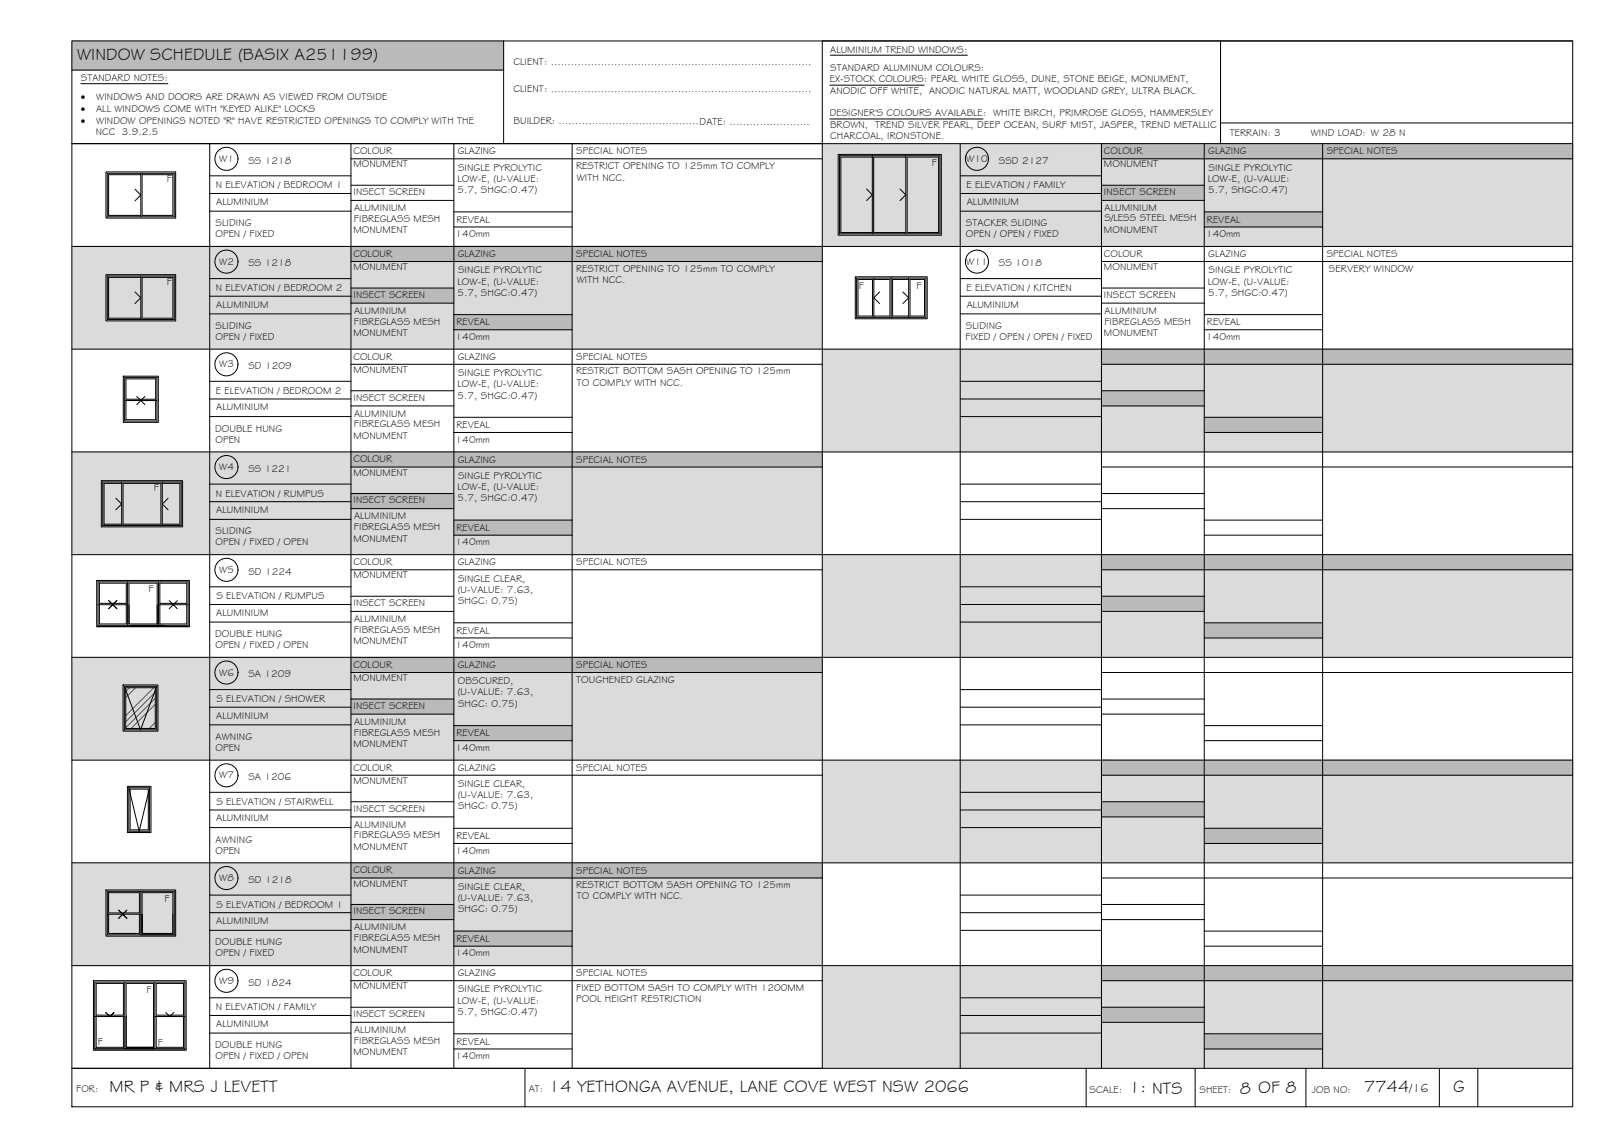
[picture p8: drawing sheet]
<svg xmlns="http://www.w3.org/2000/svg" width="420mm" height="297mm" viewBox="0 0 420 297" stroke-linecap="round" stroke-linejoin="round" font-family="sans-serif">
<!-- layer: WINDOW SCHEDULE HATCH -->
<g fill="#dbdbdb" stroke="#dbdbdb" stroke-width=".26">
<path d="M213.7 37.3l195 26.7v-26.7zM213.7 37.3l195 26.7h-195z"/>
<path d="M18.7 64l195 26.7v-26.7zM18.7 64l195 26.7h-195z"/>
<path d="M213.7 90.7l195 26.7v-26.7zM213.7 90.7l195 26.7h-195z"/>
<path d="M18.7 117.4l195 26.7v-26.7zM18.7 117.4l195 26.7h-195z"/>
<path d="M213.7 144.1l195 26.7v-26.7zM213.7 144.1l195 26.7h-195z"/>
<path d="M18.7 170.8l195 26.7v-26.7zM18.7 170.8l195 26.7h-195z"/>
<path d="M213.7 197.5l195 26.7v-26.7zM213.7 197.5l195 26.7h-195z"/>
<path d="M18.7 224.2l195 26.7v-26.7zM18.7 224.2l195 26.7h-195z"/>
<path d="M213.7 250.9l195 26.7v-26.7zM213.7 250.9l195 26.7h-195z"/>
</g>
<g fill="#bababa" stroke="#bababa" stroke-width=".26">
<path d="M18.7 10.6l112.2 7.6v-7.6zM18.7 10.6l112.2 7.6h-112.2z"/>
<path d="M286.2 37.3l122.5 4v-4zM286.2 37.3l122.5 4h-122.5z"/>
<path d="M286.2 48.1l26.7 4v-4zM286.2 48.1l26.7 4h-26.7z"/>
<path d="M312.9 55.1l30.8 3.9v-3.9zM312.9 55.1l30.8 3.9h-30.8z"/>
<path d="M91.2 64l122.5 4v-4zM91.2 64l122.5 4h-122.5z"/>
<path d="M91.2 74.9l26.7 3.9v-3.9zM91.2 74.9l26.7 3.9h-26.7z"/>
<path d="M117.9 81.8l30.8 3.9v-3.9zM117.9 81.8l30.8 3.9h-30.8z"/>
<path d="M286.2 90.7l122.5 4v-4zM286.2 90.7l122.5 4h-122.5z"/>
<path d="M286.2 101.6l26.7 3.9v-3.9zM286.2 101.6l26.7 3.9h-26.7z"/>
<path d="M312.9 108.5l30.8 3.9v-3.9zM312.9 108.5l30.8 3.9h-30.8z"/>
<path d="M91.2 117.4l122.5 4v-4zM91.2 117.4l122.5 4h-122.5z"/>
<path d="M91.2 128.3l26.7 3.9v-3.9zM91.2 128.3l26.7 3.9h-26.7z"/>
<path d="M117.9 135.2l30.8 3.9v-3.9zM117.9 135.2l30.8 3.9h-30.8z"/>
<path d="M286.2 144.1l122.5 4v-4zM286.2 144.1l122.5 4h-122.5z"/>
<path d="M286.2 155l26.7 3.9v-3.9zM286.2 155l26.7 3.9h-26.7z"/>
<path d="M312.9 161.9l30.8 3.9v-3.9zM312.9 161.9l30.8 3.9h-30.8z"/>
<path d="M91.2 170.8l122.5 4v-4zM91.2 170.8l122.5 4h-122.5z"/>
<path d="M91.2 181.6l26.7 4v-4zM91.2 181.6l26.7 4h-26.7z"/>
<path d="M117.9 188.6l30.8 3.9v-3.9zM117.9 188.6l30.8 3.9h-30.8z"/>
<path d="M286.2 197.5l122.5 4v-4zM286.2 197.5l122.5 4h-122.5z"/>
<path d="M286.2 208.4l26.7 3.9v-3.9zM286.2 208.4l26.7 3.9h-26.7z"/>
<path d="M312.9 215.3l30.8 3.9v-3.9zM312.9 215.3l30.8 3.9h-30.8z"/>
<path d="M91.2 224.2l122.5 4v-4zM91.2 224.2l122.5 4h-122.5z"/>
<path d="M91.2 235l26.7 4v-4zM91.2 235l26.7 4h-26.7z"/>
<path d="M117.9 242l30.8 3.9v-3.9zM117.9 242l30.8 3.9h-30.8z"/>
<path d="M286.2 250.9l122.5 4v-4zM286.2 250.9l122.5 4h-122.5z"/>
<path d="M286.2 261.8l26.7 3.9v-3.9zM286.2 261.8l26.7 3.9h-26.7z"/>
<path d="M312.9 268.7l30.8 3.9v-3.9zM312.9 268.7l30.8 3.9h-30.8z"/>
</g>
<!-- layer: BORDER -->
<g fill="none" stroke="#000" stroke-width=".26">
<path d="M18.7 10.6h390v277h-390zM18.7 18.2h112.2M130.9 10.6v26.7M317.1 10.6v26.7M408.7 10.6h-195v267M18.7 37.3h390M54.5 37.3v240.3M91.2 37.3v240.3M117.9 37.3v240.3M148.7 37.3v240.3M249.5 37.3v240.3M286.2 37.3v240.3"/>
<path d="M312.9 37.3v240.3M317.1 32h91.6M343.7 37.3v240.3M54.5 45.7h36.7M54.5 50.3h36.7M54.5 54.9h36.7M91.2 41.3h122.5M91.2 48.1h26.7M91.2 52.1h26.7M117.9 55.1h30.8M117.9 59h30.8M249.5 45.7h36.7"/>
<path d="M249.5 50.3h36.7M249.5 54.9h36.7M286.2 41.3h122.5M286.2 48.1h26.7M286.2 52.1h26.7M312.9 55.1h30.8M312.9 59h30.8M18.7 64h390M54.5 72.4h36.7M54.5 77h36.7M91.2 68h122.5M91.2 74.9h26.7"/>
<path d="M91.2 78.8h26.7M249.5 72.4h36.7M249.5 77h36.7M286.2 68h122.5M286.2 74.9h26.7M286.2 78.8h26.7M18.7 90.7h390M54.5 81.6h36.7M54.5 99.1h36.7M91.2 94.7h122.5M117.9 81.8h30.8M117.9 85.7h30.8"/>
<path d="M249.5 81.6h36.7M249.5 99.1h36.7M286.2 94.7h122.5M312.9 81.8h30.8M312.9 85.7h30.8M18.7 117.4h390M54.5 103.7h36.7M54.5 108.3h36.7M91.2 101.6h26.7M91.2 105.5h26.7M117.9 108.5h30.8M117.9 112.4h30.8"/>
<path d="M249.5 103.7h36.7M249.5 108.3h36.7M286.2 101.6h26.7M286.2 105.5h26.7M312.9 108.5h30.8M312.9 112.4h30.8M54.5 125.8h36.7M54.5 130.4h36.7M54.5 135h36.7M91.2 121.4h122.5M91.2 128.3h26.7M91.2 132.2h26.7"/>
<path d="M117.9 135.2h30.8M117.9 139.1h30.8M249.5 125.8h36.7M249.5 130.4h36.7M249.5 135h36.7M286.2 121.4h122.5M286.2 128.3h26.7M286.2 132.2h26.7M312.9 135.2h30.8M312.9 139.1h30.8M18.7 144.1h390M54.5 152.5h36.7"/>
<path d="M54.5 157.1h36.7M91.2 148.1h122.5M91.2 155h26.7M91.2 158.9h26.7M249.5 152.5h36.7M249.5 157.1h36.7M286.2 148.1h122.5M286.2 155h26.7M286.2 158.9h26.7M18.7 170.8h390M54.5 161.7h36.7M54.5 179.2h36.7"/>
<path d="M91.2 174.8h122.5M117.9 161.9h30.8M117.9 165.8h30.8M249.5 161.7h36.7M249.5 179.2h36.7M286.2 174.8h122.5M312.9 161.9h30.8M312.9 165.8h30.8M18.7 197.5h390M54.5 183.8h36.7M54.5 188.4h36.7M91.2 181.7h26.7"/>
<path d="M91.2 185.6h26.7M117.9 188.6h30.8M117.9 192.5h30.8M249.5 183.8h36.7M249.5 188.4h36.7M286.2 181.7h26.7M286.2 185.6h26.7M312.9 188.6h30.8M312.9 192.5h30.8M54.5 205.9h36.7M54.5 210.5h36.7M54.5 215.1h36.7"/>
<path d="M91.2 201.5h122.5M91.2 208.4h26.7M91.2 212.3h26.7M117.9 215.3h30.8M117.9 219.2h30.8M249.5 205.9h36.7M249.5 210.5h36.7M249.5 215.1h36.7M286.2 201.5h122.5M286.2 208.4h26.7M286.2 212.3h26.7M312.9 215.3h30.8"/>
<path d="M312.9 219.2h30.8M18.7 224.2h390M54.5 232.6h36.7M54.5 237.2h36.7M91.2 228.2h122.5M91.2 235h26.7M91.2 239h26.7M249.5 232.6h36.7M249.5 237.2h36.7M286.2 228.2h122.5M286.2 235h26.7M286.2 239h26.7"/>
<path d="M18.7 250.9h390M54.5 241.8h36.7M54.5 259.3h36.7M91.2 254.9h122.5M117.9 242h30.8M117.9 245.9h30.8M249.5 241.8h36.7M249.5 259.3h36.7M286.2 254.9h122.5M312.9 242h30.8M312.9 245.9h30.8M18.7 277.6h390"/>
<path d="M54.5 263.9h36.7M54.5 268.5h36.7M91.2 261.8h26.7M91.2 265.7h26.7M117.9 268.7h30.8M117.9 272.6h30.8M136.4 277.6v10M249.5 263.9h36.7M249.5 268.5h36.7M282.2 277.6v10M286.2 261.8h26.7M286.2 265.7h26.7"/>
<path d="M310.5 277.6v10M312.9 268.7h30.8M312.9 272.6h30.8M339.3 277.6v10M374 277.6v10M384 277.6v10"/>
</g>
<!-- layer: TEXT -->
<path d="M215.7 14.3h35.7M21 21.8h22.6M215.6 30.9h39.8M215.6 22.1h24.5" fill="none" stroke="#000" stroke-width=".26"/>
<!-- layer: WINDOWS -->
<g fill="none" stroke="#000" stroke-width=".26">
<path d="M27.9 45h17.4v11.3h-17.4zM35.1 49.2l1.5 1.5-1.5 1.5M36.6 45.4h-8.4v10.6h8.4M36.6 45v11.3M36.9 45.4h8v10.6h-8zM218.2 40.5h26v20.3h-26zM225.2 49.1l1.5 1.5-1.5 1.5M226.7 40.8h-8.2v19.6h8.2M226.7 40.5v20.3M233.9 49.1l1.5 1.5-1.5 1.5M235.4 40.8h-8.4v19.6h8.4M235.4 40.5v20.3"/>
<path d="M235.7 40.8h8.2v19.6h-8.2zM27.9 71.7h17.4v11.3h-17.4zM35.1 75.9l1.5 1.5-1.5 1.5M36.6 72.1h-8.4v10.6h8.4M36.6 71.7v11.3M36.9 72.1h8v10.6h-8zM222.6 72.3h18v10.2h-18zM222.9 72.6h3.8v9.5h-3.8zM227.1 72.3v10.2M227.1 72.6h4.1v9.5h-4.1M228.5 75.9l-1.4 1.5 1.4 1.5M231.6 72.3v10.2"/>
<path d="M234.6 75.9l1.5 1.5-1.5 1.5M236.1 72.6h-4.2v9.5h4.2M236.1 72.3v10.2M236.5 72.6h3.7v9.5h-3.7zM32.4 98.1h8.4v11.3h-8.4zM32.7 98.5h7.7v5.3h-7.7zM32.4 104.1h8.4M32.7 104.1v5h7.7v-5M35.5 103l1.1 1.1 1-1.1M35.5 105.1l1.1-1 1 1M26.7 125.3h20.4v11.3h-20.4zM30.1 129.5l1.5 1.5-1.5 1.5"/>
<path d="M31.6 125.6h-4.6v10.6h4.6M31.6 125.3v11.3M32 125.6h9.8v10.6h-9.8zM42.2 125.6h4.5v10.6h-4.5M42.2 125.3v11.3M43.7 129.5l-1.5 1.5 1.5 1.5M25.5 151.2h23.4v11.3h-23.4zM25.5 157.2h7.7M25.8 151.5h7v5.3h-7zM25.8 157.2v5h7v-5M28.2 158.2l1.1-1.1 1.1 1.1M28.2 156.1l1.1 1 1.1-1-1.1 1z"/>
<path d="M33.2 151.2v11.3M33.5 151.5h7.3v10.7h-7.3zM41.2 151.2v11.3M41.2 157.2h7.7M41.5 151.5h7v5.3h-7zM41.5 157.2v5h7v-5M44 156.1l1 1.1 1.1-1.1M44 158.2l1-1 1.1 1M32.3 178.4l4.2 11.3 4.2-11.3M32.3 178.4h8.4M32.3 178.4v11.3h8.4v-11.3M32.7 178.7h7.7v10.6h-7.7z"/>
<path d="M33.5 204.7l2.7 11.3 2.7-11.3M33.5 204.7h5.4M33.5 204.7v11.3h5.4v-11.3M33.8 205.1h4.7v10.6h-4.7zM27.9 231.6h17.4v11.3h-17.4zM27.9 237.6h8.7M28.2 237.6v5h8v-5M28.2 232h8v5.3h-8zM30.8 236.5l1.1 1.1 1.1-1.1M30.8 238.6l1.1-1 1.1 1M36.6 231.6v11.3h8.7M36.9 237.6v5v-10.6h8v10.6h-8h8v-5"/>
<path d="M24.6 255.2h23.4v17.3h-23.4zM25 255.6h7.1v8.2h-7.1zM32.4 255.2v17.3M32.8 255.6h7.1v16.6h-7.1zM40.2 255.2v17.3M40.6 255.6h7.1v8.2h-7.1zM24.6 264.2h7.8M25 264.2v8h7.1v-8M27.5 263.1l1 1.1 1.1-1.1-1.1 1.1zM32.8 264.2v8h7.1v-8M40.2 264.2h7.8M40.6 264.2v8h7.1v-8"/>
<path d="M43.1 263.1l1 1.1 1.1-1.1"/>
<circle cx="58.8" cy="41.3" r="3"/>
<circle cx="253.8" cy="41.3" r="3"/>
<circle cx="58.8" cy="68" r="3"/>
<circle cx="253.8" cy="68" r="3"/>
<circle cx="58.8" cy="94.7" r="3"/>
<circle cx="58.8" cy="121.4" r="3"/>
<circle cx="58.8" cy="148.1" r="3"/>
<circle cx="58.8" cy="174.8" r="3"/>
<circle cx="58.8" cy="201.5" r="3"/>
<circle cx="58.8" cy="228.2" r="3"/>
<circle cx="58.8" cy="254.9" r="3"/>
</g>
<!-- layer: NEWWORK -->
<g fill="none" stroke="#000" stroke-width=".26">
<path d="M27.5 44.7h18.1v12h-18.1zM217.8 40.1h26.8v21h-26.8zM27.5 71.4h18.1v12h-18.1zM222.2 71.9h18.7v10.9h-18.7zM32 97.8h9.1v12h-9.1zM26.3 124.9h21.1v12h-21.1zM25.1 150.8h24.1v12h-24.1zM25.1 162.8h24.1M32 178h9v12h-9zM33.1 204.4h6.1v12h-6.1zM27.5 231.3h18.1v12h-18.1zM24.3 254.9h24.1v18h-24.1z"/>
<path d="M24.3 272.9h24.1"/>
</g>
<!-- layer: HATCH -->
<path d="M33.7 178.7l-1 1M35.2 178.7l-2.5 2.5M39.9 178.7l-7.2 7.3M40.3 179.9l-7.6 7.6M40.3 187.8l-1.5 1.5M40.3 181.5l-7.6 7.6M40.3 183.1l-6.2 6.2" fill="none" stroke="#545454" stroke-width=".26"/>
<g font-size="4.5">
<text x="20" y="15.6">WINDOW SCHEDULE (BASIX A251199)</text>
<text x="28.5" y="283.7">MR P &amp; MRS J LEVETT</text>
<text x="142.6" y="283.7">14 YETHONGA AVENUE, LANE COVE WEST NSW 2066</text>
<text x="293.4" y="284">1: NTS</text>
<text x="322.2" y="284.2">8 OF 8</text>
<text x="354.5" y="283.8">7744</text>
<text x="377.6" y="283.8">G</text>
</g>
<text font-size="3.2" x="366.3" y="283.8">/16</text>
<g font-size="2.6">
<text x="133.4" y="16.9">CLIENT: ..............................................................................</text>
<text x="215.7" y="13.6">ALUMINIUM TREND WINDOWS:</text>
<text x="21" y="21.1">STANDARD NOTES:</text>
<text x="215.6" y="21.4">EX-STOCK COLOURS: PEARL WHITE GLOSS, DUNE, STONE BEIGE, MONUMENT,</text>
<text x="215.7" y="18.5">STANDARD ALUMINUM COLOURS:</text>
<text x="21" y="26.1">·</text>
<text x="21" y="29.1">·</text>
<text x="25" y="29.1">ALL WINDOWS COME WITH &quot;KEYED ALIKE&quot; LOCKS</text>
<text x="25" y="26.1">WINDOWS AND DOORS ARE DRAWN AS VIEWED FROM OUTSIDE</text>
<text x="133.4" y="24">CLIENT: ..............................................................................</text>
<text x="215.7" y="24.4">ANODIC OFF WHITE, ANODIC NATURAL MATT, WOODLAND GREY, ULTRA BLACK.</text>
<text x="21" y="32.1">·</text>
<text x="24.9" y="35.1">NCC 3.9.2.5</text>
<text x="25" y="32.1">WINDOW OPENINGS NOTED &quot;R&quot; HAVE RESTRICTED OPENINGS TO COMPLY WITH THE</text>
<text x="133.4" y="32.3">BUILDER: ..........................................DATE: ........................</text>
<text x="215.6" y="30.2">DESIGNER'S COLOURS AVAILABLE: WHITE BIRCH, PRIMROSE GLOSS, HAMMERSLEY</text>
<text x="215.7" y="33.2">BROWN, TREND SILVER PEARL, DEEP OCEAN, SURF MIST, JASPER, TREND METALLIC</text>
<text x="319.6" y="35.4">TERRAIN: 3</text>
<text x="340.6" y="35.4">WIND LOAD: W 28 N</text>
<text x="91.8" y="40.1">COLOUR</text>
<text x="119" y="40.1">GLAZING</text>
<text x="149.7" y="40.1">SPECIAL NOTES</text>
<text x="215.7" y="36.1">CHARCOAL, IRONSTONE.</text>
<text x="286.8" y="40.1">COLOUR</text>
<text x="314" y="40.1">GLAZING</text>
<text x="344.7" y="40.1">SPECIAL NOTES</text>
<text x="43.3" y="47.4">F</text>
<text x="57" y="42.1">W1</text>
<text x="64.5" y="42.6">SS 1218</text>
<text x="91.8" y="43.5">MONUMENT</text>
<text x="118.9" y="47.2">LOW-E, (U-VALUE:</text>
<text x="119" y="44.3">SINGLE PYROLYTIC</text>
<text x="149.7" y="44">RESTRICT OPENING TO 125mm TO COMPLY</text>
<text x="149.8" y="47">WITH NCC.</text>
<text x="242.1" y="43">F</text>
<text x="251.1" y="42.1">W10</text>
<text x="259.5" y="42.6">SSD 2127</text>
<text x="286.9" y="43.5">MONUMENT</text>
<text x="313.9" y="47.2">LOW-E, (U-VALUE:</text>
<text x="314" y="44.3">SINGLE PYROLYTIC</text>
<text x="56.1" y="49">N ELEVATION / BEDROOM 1</text>
<text x="56.2" y="53.2">ALUMINIUM</text>
<text x="91.8" y="50.7">INSECT SCREEN</text>
<text x="118.9" y="50.2">5.7, SHGC:0.47)</text>
<text x="251.1" y="49">E ELEVATION / FAMILY</text>
<text x="251.2" y="53.2">ALUMINIUM</text>
<text x="286.9" y="50.7">INSECT SCREEN</text>
<text x="313.9" y="50.2">5.7, SHGC:0.47)</text>
<text x="56" y="58.7">SLIDING</text>
<text x="92" y="57.7">FIBREGLASS MESH</text>
<text x="92" y="54.9">ALUMINIUM</text>
<text x="118.6" y="57.9">REVEAL</text>
<text x="251" y="58.7">STACKER SLIDING</text>
<text x="287" y="54.9">ALUMINIUM</text>
<text x="287" y="57.5">S/LESS STEEL MESH</text>
<text x="313.6" y="57.9">REVEAL</text>
<text x="56" y="61.6">OPEN / FIXED</text>
<text x="91.8" y="60.7">MONUMENT</text>
<text x="118.4" y="61.7">140mm</text>
<text x="251" y="61.6">OPEN / OPEN / FIXED</text>
<text x="286.9" y="60.7">MONUMENT</text>
<text x="313.4" y="61.7">140mm</text>
<text x="57" y="68.8">W2</text>
<text x="64.5" y="69.3">SS 1218</text>
<text x="91.8" y="70.2">MONUMENT</text>
<text x="91.8" y="66.8">COLOUR</text>
<text x="119" y="66.9">GLAZING</text>
<text x="119" y="71">SINGLE PYROLYTIC</text>
<text x="149.7" y="70.7">RESTRICT OPENING TO 125mm TO COMPLY</text>
<text x="149.7" y="66.9">SPECIAL NOTES</text>
<text x="251.1" y="68.8">W11</text>
<text x="259.5" y="69.3">SS 1018</text>
<text x="286.8" y="66.8">COLOUR</text>
<text x="286.9" y="70.2">MONUMENT</text>
<text x="314" y="66.9">GLAZING</text>
<text x="314" y="71">SINGLE PYROLYTIC</text>
<text x="344.7" y="66.9">SPECIAL NOTES</text>
<text x="345.3" y="70.6">SERVERY WINDOW</text>
<text x="43.3" y="74.1">F</text>
<text x="56.1" y="75.7">N ELEVATION / BEDROOM 2</text>
<text x="91.8" y="77.4">INSECT SCREEN</text>
<text x="118.9" y="73.9">LOW-E, (U-VALUE:</text>
<text x="118.9" y="76.9">5.7, SHGC:0.47)</text>
<text x="149.8" y="73.7">WITH NCC.</text>
<text x="223.1" y="75.2">F</text>
<text x="238.2" y="75.2">F</text>
<text x="251.1" y="75.7">E ELEVATION / KITCHEN</text>
<text x="286.9" y="77.4">INSECT SCREEN</text>
<text x="313.9" y="73.9">LOW-E, (U-VALUE:</text>
<text x="313.9" y="76.9">5.7, SHGC:0.47)</text>
<text x="56.2" y="79.9">ALUMINIUM</text>
<text x="92" y="81.6">ALUMINIUM</text>
<text x="251.2" y="79.9">ALUMINIUM</text>
<text x="287" y="81.6">ALUMINIUM</text>
<text x="56" y="88.3">OPEN / FIXED</text>
<text x="56" y="85.4">SLIDING</text>
<text x="91.8" y="87.3">MONUMENT</text>
<text x="92" y="84.4">FIBREGLASS MESH</text>
<text x="118.4" y="88.3">140mm</text>
<text x="118.6" y="84.6">REVEAL</text>
<text x="250.9" y="88.3">FIXED / OPEN / OPEN / FIXED</text>
<text x="251" y="85.4">SLIDING</text>
<text x="286.9" y="87.3">MONUMENT</text>
<text x="287" y="84.4">FIBREGLASS MESH</text>
<text x="313.4" y="88.3">140mm</text>
<text x="313.6" y="84.6">REVEAL</text>
<text x="57" y="95.5">W3</text>
<text x="64.5" y="96">SD 1209</text>
<text x="91.8" y="93.5">COLOUR</text>
<text x="119" y="93.5">GLAZING</text>
<text x="149.7" y="93.5">SPECIAL NOTES</text>
<text x="91.8" y="96.9">MONUMENT</text>
<text x="118.9" y="100.6">LOW-E, (U-VALUE:</text>
<text x="119" y="97.7">SINGLE PYROLYTIC</text>
<text x="149.7" y="97.3">RESTRICT BOTTOM SASH OPENING TO 125mm</text>
<text x="149.9" y="100.2">TO COMPLY WITH NCC.</text>
<text x="56.1" y="102.4">E ELEVATION / BEDROOM 2</text>
<text x="56.2" y="106.7">ALUMINIUM</text>
<text x="91.8" y="104.1">INSECT SCREEN</text>
<text x="118.9" y="103.6">5.7, SHGC:0.47)</text>
<text x="55.9" y="112.2">DOUBLE HUNG</text>
<text x="92" y="111.1">FIBREGLASS MESH</text>
<text x="92" y="108.3">ALUMINIUM</text>
<text x="118.6" y="111.3">REVEAL</text>
<text x="56" y="115.1">OPEN</text>
<text x="91.8" y="114.1">MONUMENT</text>
<text x="118.4" y="115">140mm</text>
<text x="57" y="122.2">W4</text>
<text x="64.5" y="122.7">SS 1221</text>
<text x="91.8" y="123.6">MONUMENT</text>
<text x="91.8" y="120.2">COLOUR</text>
<text x="119" y="120.3">GLAZING</text>
<text x="119" y="124.4">SINGLE PYROLYTIC</text>
<text x="149.7" y="120.3">SPECIAL NOTES</text>
<text x="40" y="127.5">F</text>
<text x="56.1" y="129.1">N ELEVATION / RUMPUS</text>
<text x="91.8" y="130.8">INSECT SCREEN</text>
<text x="118.9" y="127.4">LOW-E, (U-VALUE:</text>
<text x="118.9" y="130.3">5.7, SHGC:0.47)</text>
<text x="56.2" y="133.3">ALUMINIUM</text>
<text x="92" y="137.8">FIBREGLASS MESH</text>
<text x="92" y="135">ALUMINIUM</text>
<text x="118.6" y="138">REVEAL</text>
<text x="56" y="141.7">OPEN / FIXED / OPEN</text>
<text x="56" y="138.8">SLIDING</text>
<text x="91.8" y="140.8">MONUMENT</text>
<text x="118.4" y="141.7">140mm</text>
<text x="57" y="148.9">W5</text>
<text x="64.5" y="149.4">SD 1224</text>
<text x="91.8" y="146.9">COLOUR</text>
<text x="119" y="147">GLAZING</text>
<text x="149.7" y="147">SPECIAL NOTES</text>
<text x="38.6" y="153.9">F</text>
<text x="56.2" y="155.8">S ELEVATION / RUMPUS</text>
<text x="91.8" y="150.3">MONUMENT</text>
<text x="118.9" y="154">(U-VALUE: 7.63,</text>
<text x="119" y="151.1">SINGLE CLEAR,</text>
<text x="56.2" y="160">ALUMINIUM</text>
<text x="91.8" y="157.5">INSECT SCREEN</text>
<text x="92" y="161.7">ALUMINIUM</text>
<text x="119" y="157">SHGC: 0.75)</text>
<text x="55.9" y="165.5">DOUBLE HUNG</text>
<text x="91.8" y="167.5">MONUMENT</text>
<text x="92" y="164.5">FIBREGLASS MESH</text>
<text x="118.6" y="164.7">REVEAL</text>
<text x="56" y="168.4">OPEN / FIXED / OPEN</text>
<text x="91.8" y="173.6">COLOUR</text>
<text x="118.4" y="168.4">140mm</text>
<text x="119" y="173.6">GLAZING</text>
<text x="149.7" y="173.7">SPECIAL NOTES</text>
<text x="57" y="175.6">W6</text>
<text x="64.5" y="176.1">SA 1209</text>
<text x="91.8" y="177">MONUMENT</text>
<text x="119" y="177.8">OBSCURED,</text>
<text x="149.7" y="177.4">TOUGHENED GLAZING</text>
<text x="56.2" y="182.5">S ELEVATION / SHOWER</text>
<text x="91.8" y="184.2">INSECT SCREEN</text>
<text x="118.9" y="180.7">(U-VALUE: 7.63,</text>
<text x="119" y="183.7">SHGC: 0.75)</text>
<text x="56.2" y="186.7">ALUMINIUM</text>
<text x="92" y="191.2">FIBREGLASS MESH</text>
<text x="92" y="188.4">ALUMINIUM</text>
<text x="118.6" y="191.4">REVEAL</text>
<text x="56" y="195.2">OPEN</text>
<text x="56" y="192.3">AWNING</text>
<text x="91.8" y="194.2">MONUMENT</text>
<text x="118.4" y="195.1">140mm</text>
<text x="57" y="202.3">W7</text>
<text x="64.5" y="202.7">SA 1206</text>
<text x="91.8" y="203.7">MONUMENT</text>
<text x="91.8" y="200.3">COLOUR</text>
<text x="119" y="200.4">GLAZING</text>
<text x="149.7" y="200.4">SPECIAL NOTES</text>
<text x="56.2" y="209.2">S ELEVATION / STAIRWELL</text>
<text x="118.9" y="207.4">(U-VALUE: 7.63,</text>
<text x="119" y="204.5">SINGLE CLEAR,</text>
<text x="56.2" y="213.4">ALUMINIUM</text>
<text x="91.8" y="210.9">INSECT SCREEN</text>
<text x="92" y="215.1">ALUMINIUM</text>
<text x="119" y="210.4">SHGC: 0.75)</text>
<text x="56" y="221.9">OPEN</text>
<text x="56" y="219">AWNING</text>
<text x="91.8" y="220.8">MONUMENT</text>
<text x="92" y="217.9">FIBREGLASS MESH</text>
<text x="118.4" y="221.8">140mm</text>
<text x="118.6" y="218.1">REVEAL</text>
<text x="91.8" y="227">COLOUR</text>
<text x="119" y="227">GLAZING</text>
<text x="149.7" y="227.1">SPECIAL NOTES</text>
<text x="57" y="229">W8</text>
<text x="64.5" y="229.5">SD 1218</text>
<text x="91.8" y="230.4">MONUMENT</text>
<text x="119" y="231.2">SINGLE CLEAR,</text>
<text x="149.7" y="230.8">RESTRICT BOTTOM SASH OPENING TO 125mm</text>
<text x="149.9" y="233.7">TO COMPLY WITH NCC.</text>
<text x="42.7" y="234.3">F</text>
<text x="56.2" y="235.9">S ELEVATION / BEDROOM 1</text>
<text x="91.8" y="237.6">INSECT SCREEN</text>
<text x="118.9" y="234.1">(U-VALUE: 7.63,</text>
<text x="119" y="237.1">SHGC: 0.75)</text>
<text x="55.9" y="245.6">DOUBLE HUNG</text>
<text x="56.2" y="240.1">ALUMINIUM</text>
<text x="92" y="244.6">FIBREGLASS MESH</text>
<text x="92" y="241.8">ALUMINIUM</text>
<text x="118.6" y="244.8">REVEAL</text>
<text x="56" y="248.5">OPEN / FIXED</text>
<text x="91.8" y="247.6">MONUMENT</text>
<text x="118.4" y="248.6">140mm</text>
<text x="38.1" y="257.9">F</text>
<text x="57" y="255.7">W9</text>
<text x="64.5" y="256.2">SD 1824</text>
<text x="91.8" y="257.1">MONUMENT</text>
<text x="91.8" y="253.7">COLOUR</text>
<text x="119" y="253.8">GLAZING</text>
<text x="119" y="257.9">SINGLE PYROLYTIC</text>
<text x="149.7" y="257.5">FIXED BOTTOM SASH TO COMPLY WITH 1200MM</text>
<text x="149.7" y="253.8">SPECIAL NOTES</text>
<text x="56.1" y="262.6">N ELEVATION / FAMILY</text>
<text x="118.9" y="260.9">LOW-E, (U-VALUE:</text>
<text x="118.9" y="263.8">5.7, SHGC:0.47)</text>
<text x="149.7" y="260.4">POOL HEIGHT RESTRICTION</text>
<text x="56.2" y="266.8">ALUMINIUM</text>
<text x="91.8" y="264.3">INSECT SCREEN</text>
<text x="92" y="268.5">ALUMINIUM</text>
<text x="25.4" y="271.7">F</text>
<text x="41" y="271.7">F</text>
<text x="55.9" y="272.3">DOUBLE HUNG</text>
<text x="56" y="275.2">OPEN / FIXED / OPEN</text>
<text x="91.8" y="274.2">MONUMENT</text>
<text x="92" y="271.3">FIBREGLASS MESH</text>
<text x="118.4" y="275.2">140mm</text>
<text x="118.6" y="271.5">REVEAL</text>
<text x="19.8" y="283.8">FOR:</text>
<text x="137.4" y="283.7">AT:</text>
<text x="283.1" y="284">SCALE:</text>
<text x="311.7" y="284">SHEET:</text>
<text x="340.9" y="284">JOB NO:</text>
</g>
</svg>
